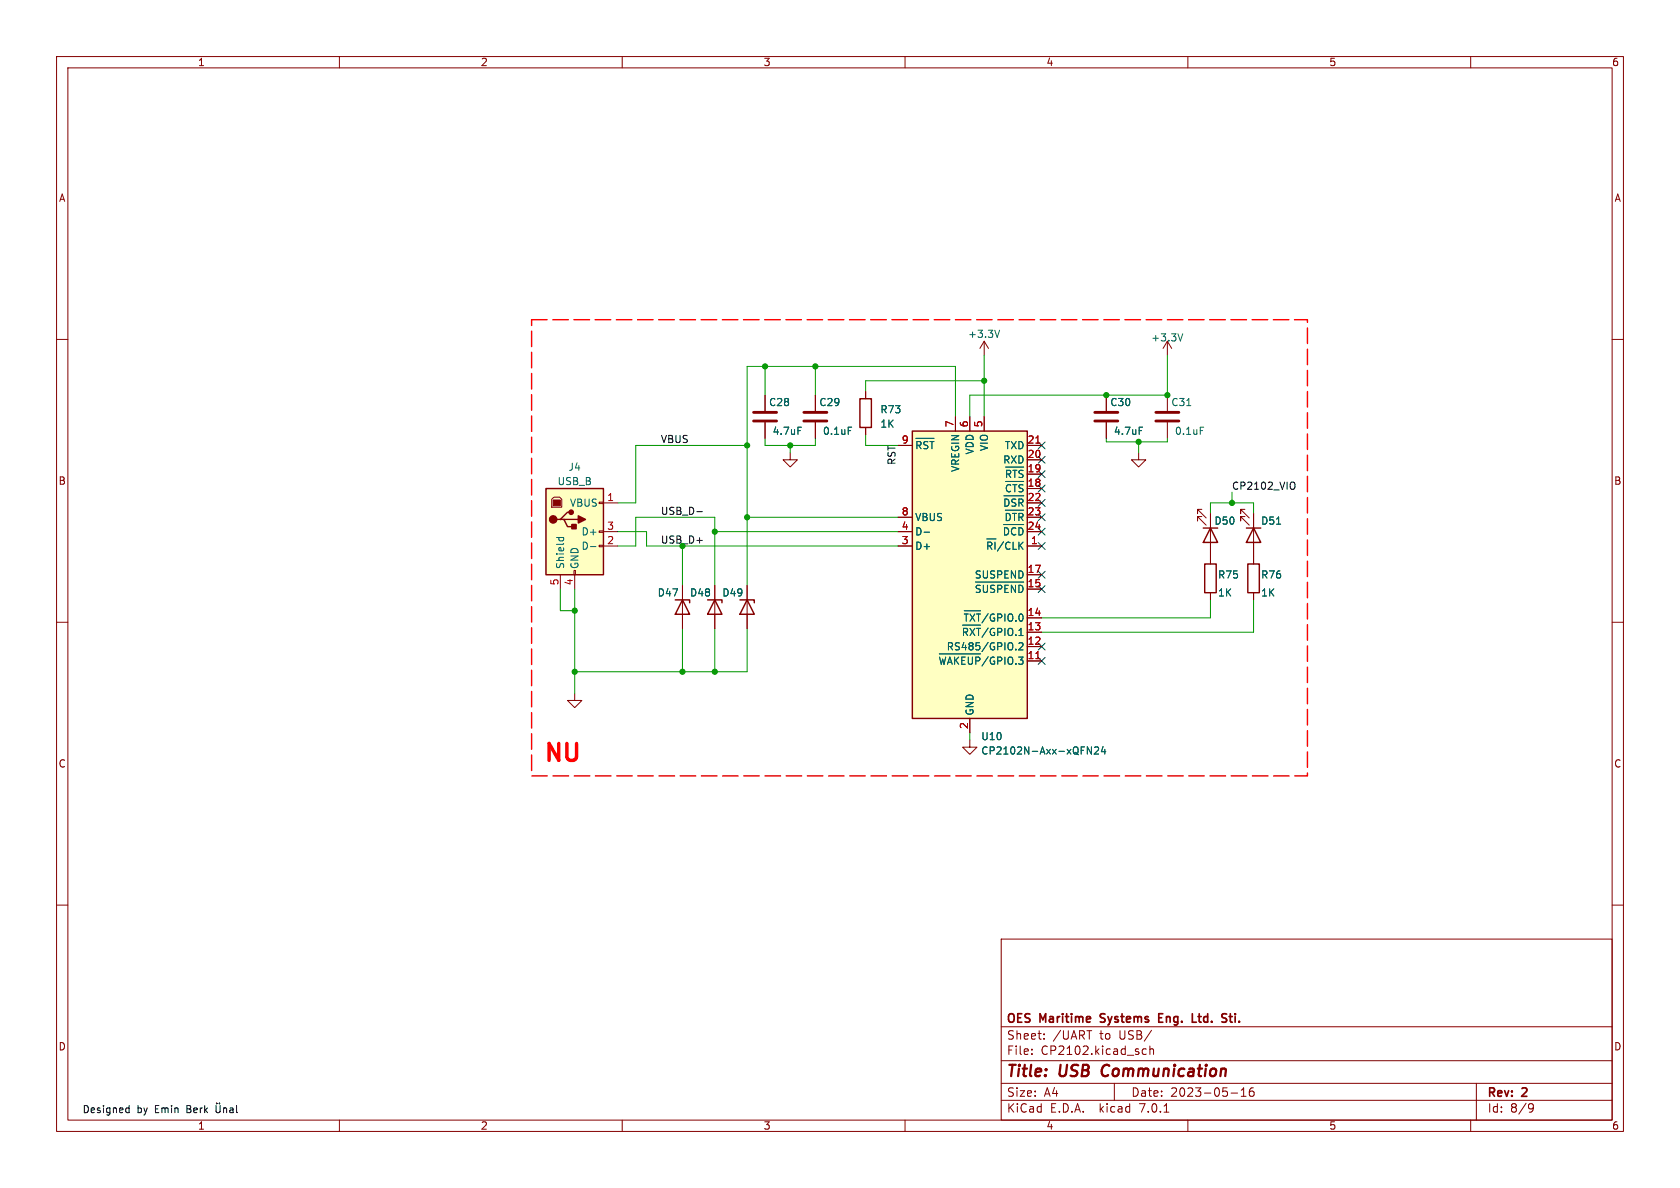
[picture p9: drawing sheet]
<svg xmlns="http://www.w3.org/2000/svg" width="297mm" height="210mm" viewBox="0 0 297 210" stroke-linecap="round" stroke-linejoin="round" font-family="sans-serif">
<g fill="none" stroke="#840000" stroke-width=".18">
<path d="M10 10h277v190h-277zM12 12h273v186h-273zM60 10v2M110 10v2M160 10v2M210 10v2M260 10v2M10 60h2M285 60h2M135.3 69.9v2.7M135.3 74.7v2.8M144.1 69.9v2.7"/>
<path d="M144.1 74.7v2.8M153 69.2v1.3M153 75.6v1.2M158.7 78.7h2.6M168.9 73.7v2.5M171.4 73.7v2.5M174 60.3l-.8 1.3M174 60.3v2.6M174 73.7v2.5M174 60.3l.8 1.3M181.6 78.7h2.5M195.6 69.9v2.7"/>
<path d="M195.6 74.7v2.8M206.4 60.3l-.8 1.3M206.4 60.3v2.6M206.4 69.9v2.7M206.4 74.7v2.8M206.4 60.3l.7 1.3M97.5 88.3l.4-.4h1l.4 .4v1.4h-1.8zM105.9 96.4h.8v.2h-.8zM105.9 93.9h.8v.2h-.8zM105.9 88.8h.8v.2h-.8zM106.7 88.9h2.5M106.7 96.5h2.5"/>
<path d="M106.7 94h2.5M139.7 80v1.3h1.3l-1.3 1.3-1.3-1.3h1.3M158.7 96.5h2.6M158.7 94h2.6M158.7 91.4h2.6M181.6 88.9h2.5M181.6 96.5h2.5M181.6 94h2.5M181.6 86.4h2.5M181.6 83.8h2.5M181.6 81.3h2.5M181.6 91.4h2.5"/>
<path d="M201.3 80v1.3h1.3l-1.3 1.3-1.3-1.3h1.3M212.5 90h-.8v.8v-.8l1.5 1.6M212.5 91.3h-.8v.8v-.8l1.5 1.5M214 90.8v8.9M220.1 90h-.8v.8v-.8l1.6 1.6M220.1 91.3h-.8v.8v-.8l1.6 1.5M221.6 90.8v8.9M10 110h2M99.1 101.6v2.5M101.5 100.8h.2v.8h-.2zM101.6 101.6v2.5M120.6 103.5v7.6"/>
<path d="M126.4 103.5v7.6M132.1 103.5v7.6M181.6 116.8h2.5M181.6 114.3h2.5M181.6 111.8h2.5M181.6 109.2h2.5M181.6 104.1h2.5M181.6 101.6h2.5M214 104.8v1.2M221.6 104.8v1.2M285 110h2M101.6 122.6v1.2h1.3l-1.3 1.3-1.3-1.3h1.3"/>
<path d="M171.4 130.8v1.3h1.3l-1.3 1.3-1.2-1.3h1.2M171.4 127v2.5M10 160h2M285 160h2M177 166h108v32h-108zM60 198v2M110 198v2M160 198v2M177 194.5h108M177 191.5h108M177 187.5h108M177 181.5h108"/>
<path d="M182.4 186.3v.1M182.4 185.5v.1M184.6 183.6v.1M184.6 182.8v.1M197 191.5v3M202 186.3l.2 .1 .4-.1M202.6 185.5l-.4-.1-.2 .1M203.3 185.5l.2-.1 .4 .1v.9M203.3 184.9v1.5M203.6 182.1l-1.3 2M205.8 196.6h.8M210 198v2"/>
<path d="M217.6 193.2h1.2M219.4 193.8h.9M219.4 192.7l.5-.4v1.5M221.6 192.3a.59 .59 0 0 0-.7 .6v.6l.1 .2 .4 .1 .2-.1 .1-.5-.1-.3h-.5l-.2 .3M260 198v2M261 191.5v6.5M270.5 195.1l.5 .1a.99 .99 0 0 1-.4 1.4h-.2M271.1 195.7l-.2 .3h-.4"/>
</g>
<path d="M194.9 188.7l-.1 .7v.4" fill="none" stroke="#840000" stroke-width=".4"/>
<path d="M204.9 179.9h.5M205.6 179.2h-.7v1.5h.7M216.6 180l.3 .3-.1 .3-.2 .1M216.6 179.2l.3 .1M217.3 179.7h.6M210.8 180.7h.7" fill="none" stroke="#840000" stroke-width=".3"/>
<g fill="none" stroke="#840000" stroke-width=".25">
<path d="M152 70.5h2.1v5.1h-2.1zM161.3 76.2h20.3v50.8h-20.3zM96.5 86.4h10.2v15.2h-10.2zM99.1 91.8h.6l.6 1.3h1.3M99.7 91.8h2.5M101 90.6h-.7l-1.2 1.2h-.7M212.7 93.3h2.6M213 99.7h2v5.1h-2zM214 93.3l1.3 2.6h-2.6zM220.3 93.3h2.6M220.6 99.7h2v5.1h-2zM221.6 93.3l1.3 2.6h-2.6z"/>
<path d="M119.4 106h2.5v.6M120.6 106l1.3 2.6h-2.5zM125.1 106h2.5v.6M126.4 106l1.2 2.6h-2.5zM130.8 106h2.5v.6M132.1 106l1.2 2.6h-2.5z"/>
</g>
<g fill="none" stroke="#006464" stroke-width=".18">
<path d="M176.7 58.4l-.4 1.2M209.1 59l-.4 1.3M141.1 75.5h.6M150 75.5h.6M161.9 77.5h3.2M162.8 78.3l-.2-.2h-.5v1.2M164 78.1h-.4l-.3 .2M164.4 78.1h.7M164.8 78.1v1.2M201.4 75.5h.6M212.2 75.5h.6M98.4 95h1.2"/>
<path d="M98.9 95l-.1 .4M99.6 95v.4M104.4 96.6h1M163.4 94.1h.9M174.5 95.3h1.6M175.4 96.1l-.3-.3h-.5v1.3M175.9 95.8v1.3M177.4 95.8l-1.1 1.6M177.4 92.7h3.6M177.5 87.6h3.5M177.6 93.3v1.3M177.7 88.2v1.3"/>
<path d="M177.7 90.2h3.3M177.8 85.1h3.2M177.8 82.6h3.2M177.9 90.8v1.2M178.7 83.4l-.3-.3h-.4v1.3M179 83.1h.8M179.1 95.8v1.3M179.3 90.8v1.2M179.4 83.1v1.3M179.4 85.7v1.2M180.1 88.2v1.3M180.1 90.8v1.2"/>
<path d="M180.1 93.3v1.3M180.1 95.8v1.3M180.9 95.8l-.8 .8M180.9 83.2l-.5-.1-.3 .3M166 115.6h7.4M166.1 116.2l.3 1.2M167.2 116.2l-.3 1.2M167.5 117.4l.4-1.2 .4 1.2M168.8 116.2v1.2M169.5 116.2l-.7 .7M170.2 110.5h3.2M170.3 111.1v1.2"/>
<path d="M170.5 108.5h.7M170.5 108h2.9M170.6 116.2h-.6v1.2M170.8 108.5v1.3M171.2 116.2v1M171.5 111.1l.8 1.2M171.5 108.5l.8 1.3M171.9 116.2v1M172.3 111.1l-.8 1.2M172.3 108.5l-.8 1.3M172.5 102.9h8.5M172.6 108.5h.8"/>
<path d="M173 108.5v1.3M173 111.1v1.2M173.2 116.4l-.2-.2h-.5v1.2M173.3 103.5h-.5l-.2 .2M173.8 103.5v1M174.6 103.5v1M174.7 116.1l-1.1 1.6M174.7 111l-1.1 1.7M174.7 108.5l-1.1 1.6M175.8 116.2h-.5l-.2 .3M175.8 108.6h-.5l-.2 .2M175.8 103.5h-.4l-.3 .2"/>
<path d="M176.4 111.1v1.2M177.1 116.4l-.2-.2h-.5v1.2M177.1 103.7l-.2-.2h-.5v1.2M177.1 108.8l-.2-.3h-.5v1.3M177.7 108.5v1.3M177.7 111.1v1.2M177.7 116.2v1.2M178.2 116.6a.42 .42 0 0 1 .4-.5 .42 .42 0 0 1 .4 .5M178.2 109a.42 .42 0 0 1 .4-.5 .42 .42 0 0 1 .4 .5M178.3 103.5h-.6v1.2M179.5 103.5v1.2l-.7-1.2v1.2M179.6 114.8v.1"/>
<path d="M180.1 116.2h.8l-.5 .4M180.2 108.8l.2-.3 .4 .3M180.5 111.1v1.2M180.8 103.8l-.2-.3h-.5v1.2M180.9 114l-.8 .9h.8M192.2 132l.8 1.3v-1.3M193.5 132.2l.5-.2 .2 .4-.8 .9h.8M195 132l-.3 .9h.8M195.3 132.5v.8"/>
</g>
<path d="M133.2 74.4h4.1M133.2 72.9h4.1M142.1 74.4h4.1M142.1 72.9h4.1M193.5 74.4h4.1M193.5 72.9h4.1M204.3 74.4h4.1M204.3 72.9h4.1" fill="none" stroke="#840000" stroke-width=".51"/>
<g fill="#ffffc2" stroke="#ffffc2" stroke-width=".18">
<path d="M96.5 86.4h10.2v15.2h-10.2z"/>
<path d="M161.3 76.2h20.3v50.8h-20.3z"/>
</g>
<g fill="#840000" stroke="#840000" stroke-width=".25">
<path d="M102.2 91.2l1.3 .6-1.3 .7z"/>
<path d="M101.1 92.7h.8v.8h-.8z"/>
<circle cx="97.8" cy="91.8" r=".63"/>
<circle cx="101" cy="90.6" r=".38"/>
</g>
<path d="M97.8 88.4h1.3v1h-1.3z" fill="#840000" stroke="#840000" stroke-width=".18"/>
<path d="M183.1 78.3h.7M183.1 116.4h.7" fill="none" stroke="#a90000" stroke-width=".18"/>
<path d="M123.2 90.5h1M228.8 85.3a.9 .9 0 0 1 0 1.1" fill="none" stroke="#0f0f0f" stroke-width=".18"/>
<path d="M22.5 195.8l.3 .1M22.8 195.4v1.3M22.8 196.6l-.3 .1M38.2 195.4v1.1l.2 .2 .4-.1 .1-.1v-1.1M38.3 195v.1M38.8 195v.1M39.5 196l.2-.2 .3 .1 .1 .8M39.5 195.8v.9M40.7 195.9h.5v.8M41.2 196.2h-.4l-.2 .2 .2 .3 .4-.1M41.8 195.4v1.1l.2 .2" fill="none" stroke="#000" stroke-width=".18"/>
<path d="M94 56.5h137.1v80.7h-137.1z" fill="none" stroke="#f00" stroke-width=".25" stroke-dasharray="2.7 1"/>
<g fill="none" stroke="#009600" stroke-width=".18">
<path d="M132.1 78.7h-19.7v10.2h-3.2M135.3 77.5v1.2h8.8v-1.2M135.3 64.8v5.1M139.7 78.7v1.3M144.1 64.8v5.1M153 76.8v1.9h5.7M168.9 73.7v-8.9h-36.8v38.7M174 62.9v10.8M174 67.3h-21v1.9M195.6 77.5v.6h10.8v-.6M201.3 78.1v1.9M206.4 62.9v7h-35v3.8"/>
<path d="M109.2 96.5h3.2v-5.1h14v12.1M109.2 94h5.1v2.5h44.4M120.6 96.5v7M126.4 94h32.3M132.1 91.4h26.6M214 90.8v-1.9h7.6v1.9M217.8 87v1.9M99.1 104.1v3.9h2.5M101.6 104.1v18.5M120.6 111.1v7.6M126.4 111.1v7.6M132.1 111.1v7.6h-30.5"/>
<path d="M214 106v3.2h-29.9M221.6 106v5.8h-37.5M171.4 129.5v1.3"/>
</g>
<g fill="none" stroke="#000084" stroke-width=".18">
<path d="M183.5 78.1l1.3 1.2M184.8 78.1l-1.3 1.2M183.5 88.3l1.3 1.2M183.5 90.8l1.3 1.2M183.5 80.7l1.3 1.2M183.5 85.8l1.3 1.2M183.5 83.2l1.3 1.2M183.5 93.4l1.3 1.2M183.5 95.9l1.3 1.2M184.8 88.3l-1.3 1.2M184.8 90.8l-1.3 1.2M184.8 80.7l-1.3 1.2"/>
<path d="M184.8 85.8l-1.3 1.2M184.8 83.2l-1.3 1.2M184.8 93.4l-1.3 1.2M184.8 95.9l-1.3 1.2M183.5 116.2l1.3 1.2M183.5 101l1.3 1.2M183.5 103.5l1.3 1.2M183.5 113.7l1.3 1.2M184.8 116.2l-1.3 1.2M184.8 101l-1.3 1.2M184.8 103.5l-1.3 1.2M184.8 113.7l-1.3 1.2"/>
</g>
<g fill="#009600" stroke="#009600" stroke-width=".18">
<circle cx="101.6" cy="108" r=".46"/>
<circle cx="120.6" cy="118.7" r=".46"/>
<circle cx="126.4" cy="118.7" r=".46"/>
<circle cx="101.6" cy="118.7" r=".46"/>
<circle cx="195.6" cy="69.9" r=".46"/>
<circle cx="206.4" cy="69.9" r=".46"/>
<circle cx="174" cy="67.3" r=".46"/>
<circle cx="217.8" cy="88.9" r=".46"/>
<circle cx="201.3" cy="78.1" r=".46"/>
<circle cx="139.7" cy="78.7" r=".46"/>
<circle cx="132.1" cy="91.4" r=".46"/>
<circle cx="126.4" cy="94" r=".46"/>
<circle cx="144.1" cy="64.8" r=".46"/>
<circle cx="132.1" cy="78.7" r=".46"/>
<circle cx="135.3" cy="64.8" r=".46"/>
</g>
<text font-size="4.2" fill="#f00" x="96.4" y="134.8">NU</text>
<g font-size="2.8" fill="#840000">
<text x="178" y="190.8">Title:</text>
<text x="187.4" y="190.8">USB</text>
<text x="195.5" y="190.8">Communication</text>
</g>
<g font-size="2.1" fill="#840000">
<text x="178" y="183.9">Sheet:</text>
<text x="178" y="181.1">OES</text>
<text x="184" y="181.1">Maritime</text>
<text x="186.2" y="183.9">/UART</text>
<text x="194.4" y="183.9">to</text>
<text x="195.1" y="181.1">Systems</text>
<text x="197.9" y="183.9">USB/</text>
<text x="205.9" y="181.1">Eng.</text>
<text x="212.2" y="181.1">Ltd.</text>
<text x="218" y="181.1">Sti.</text>
<text x="178" y="186.6">File:</text>
<text x="184" y="186.6">CP2102.kicad_sch</text>
<text x="178" y="196.8">KiCad</text>
<text x="178" y="194">Size:</text>
<text x="184.6" y="194">A4</text>
<text x="185.7" y="196.8">E.D.A.</text>
<text x="194.4" y="196.8">kicad</text>
<text x="200" y="194">Date:</text>
<text x="201.5" y="196.8">7.0.1</text>
<text x="206.9" y="194">2023-05-16</text>
<text x="263" y="194.2">Rev:</text>
<text x="263" y="196.8">Id:</text>
<text x="267" y="196.8">8/9</text>
<text x="269.2" y="194.2">2</text>
</g>
<g font-size="1.8" fill="#840000">
<text x="35" y="11.8">1</text>
<text x="85" y="11.8">2</text>
<text x="135" y="11.8">3</text>
<text x="185" y="11.8">4</text>
<text x="235" y="11.8">5</text>
<text x="285" y="11.8">6</text>
<text x="10.4" y="35.8">A</text>
<text x="285.4" y="35.8">A</text>
<text x="10.3" y="85.8">B</text>
<text x="285.3" y="85.8">B</text>
<text x="10.3" y="135.8">C</text>
<text x="285.3" y="135.8">C</text>
<text x="10.3" y="185.8">D</text>
<text x="285.3" y="185.8">D</text>
<text x="35" y="199.8">1</text>
<text x="85" y="199.8">2</text>
<text x="135" y="199.8">3</text>
<text x="185" y="199.8">4</text>
<text x="235" y="199.8">5</text>
<text x="285" y="199.8">6</text>
</g>
<g font-size="1.8" fill="#006464">
<text x="171.1" y="59.9">+3.3V</text>
<text x="203.5" y="60.5">+3.3V</text>
<text x="135.9" y="71.9">C28</text>
<text x="144.8" y="71.9">C29</text>
<text x="196.2" y="71.9">C30</text>
<text x="207" y="71.9">C31</text>
<text x="136.5" y="77">4.7uF</text>
<text x="145.4" y="77">0.1uF</text>
<text x="155.6" y="73.2">R73</text>
<text x="155.6" y="75.8">1K</text>
<text x="196.9" y="77">4.7uF</text>
<text x="207.7" y="77">0.1uF</text>
<text x="100.4" y="83.4">J4</text>
<text x="161.8" y="80.2">~{RST}</text>
<text x="169.7" y="83.5" transform="rotate(-90 169.7 83.5)">VREGIN</text>
<text x="172.3" y="80.5" transform="rotate(-90 172.3 80.5)">VDD</text>
<text x="174.8" y="79.9" transform="rotate(-90 174.8 79.9)">VIO</text>
<text x="177.2" y="82.1">RXD</text>
<text x="177.5" y="79.6">TXD</text>
<text x="98.5" y="85.9">USB_B</text>
<text x="100.6" y="89.7">VBUS</text>
<text x="177.5" y="87.8">~{CTS}</text>
<text x="177.5" y="85.3">~{RTS}</text>
<text x="102.7" y="94.8">D+</text>
<text x="161.8" y="94.8">D-</text>
<text x="161.8" y="92.3">VBUS</text>
<text x="177.2" y="95.4">~{DCD}</text>
<text x="177.2" y="90.3">~{DSR}</text>
<text x="177.5" y="92.9">~{DTR}</text>
<text x="214.6" y="92.9">D50</text>
<text x="222.9" y="92.9">D51</text>
<text x="99.9" y="100.6" transform="rotate(-90 99.9 100.6)">Shield</text>
<text x="102.4" y="100.6" transform="rotate(-90 102.4 100.6)">GND</text>
<text x="102.7" y="97.3">D-</text>
<text x="161.8" y="97.3">D+</text>
<text x="174.2" y="98">~{RI}/CLK</text>
<text x="116.2" y="105.6">D47</text>
<text x="121.9" y="105.6">D48</text>
<text x="127.6" y="105.6">D49</text>
<text x="172.2" y="105.6">~{SUSPEND}</text>
<text x="172.2" y="102.4">SUSPEND</text>
<text x="215.3" y="102.4">R75</text>
<text x="215.3" y="105.6">1K</text>
<text x="222.9" y="102.4">R76</text>
<text x="222.9" y="105.6">1K</text>
<text x="169.9" y="113.2">~{RXT}/GPIO.1</text>
<text x="170.2" y="110.7">~{TXT}/GPIO.0</text>
<text x="165.8" y="118.3">~{WAKEUP}/GPIO.3</text>
<text x="167.2" y="115.1">RS485/GPIO.2</text>
<text x="172.3" y="126.5" transform="rotate(-90 172.3 126.5)">GND</text>
<text x="173.4" y="131">U10</text>
<text x="173.4" y="133.5">CP2102N-Axx-xQFN24</text>
</g>
<g font-size="1.8" fill="#a90000">
<text x="168.7" y="75.6" transform="rotate(-90 168.7 75.6)">7</text>
<text x="171.2" y="75.6" transform="rotate(-90 171.2 75.6)">6</text>
<text x="173.7" y="75.6" transform="rotate(-90 173.7 75.6)">5</text>
<text x="159.4" y="78.5">9</text>
<text x="181.6" y="83.6">19</text>
<text x="181.6" y="81">20</text>
<text x="181.6" y="78.5">21</text>
<text x="107.3" y="88.6">1</text>
<text x="181.6" y="86.1">18</text>
<text x="181.6" y="88.6">22</text>
<text x="107.3" y="93.7">3</text>
<text x="159.4" y="93.7">4</text>
<text x="159.4" y="91.2">8</text>
<text x="181.6" y="91.2">23</text>
<text x="181.6" y="93.7">24</text>
<text x="107.3" y="96.3">2</text>
<text x="159.4" y="96.3">3</text>
<text x="181.6" y="101.3">17</text>
<text x="182.2" y="96.3">1</text>
<text x="98.8" y="103.5" transform="rotate(-90 98.8 103.5)">5</text>
<text x="101.3" y="103.5" transform="rotate(-90 101.3 103.5)">4</text>
<text x="181.6" y="103.9">15</text>
<text x="181.6" y="111.5">13</text>
<text x="181.6" y="109">14</text>
<text x="181.6" y="116.6">11</text>
<text x="181.6" y="114">12</text>
<text x="171.2" y="128.9" transform="rotate(-90 171.2 128.9)">2</text>
</g>
<g font-size="1.8" fill="#0f0f0f">
<text x="116.8" y="78.4">VBUS</text>
<text x="158.4" y="82.3" transform="rotate(-90 158.4 82.3)">RST</text>
<text x="217.8" y="86.6">CP2102_VIO</text>
<text x="116.8" y="91.1">USB_D-</text>
</g>
<text font-size="1.8" fill="#009600" x="116.8" y="96.2">USB_D+</text>
<g font-size="1.8">
<text x="14.6" y="196.9">Designed</text>
<text x="24.2" y="196.9">by</text>
<text x="27.4" y="196.9">Emin</text>
<text x="33.1" y="196.9">Berk</text>
</g>
</svg>
